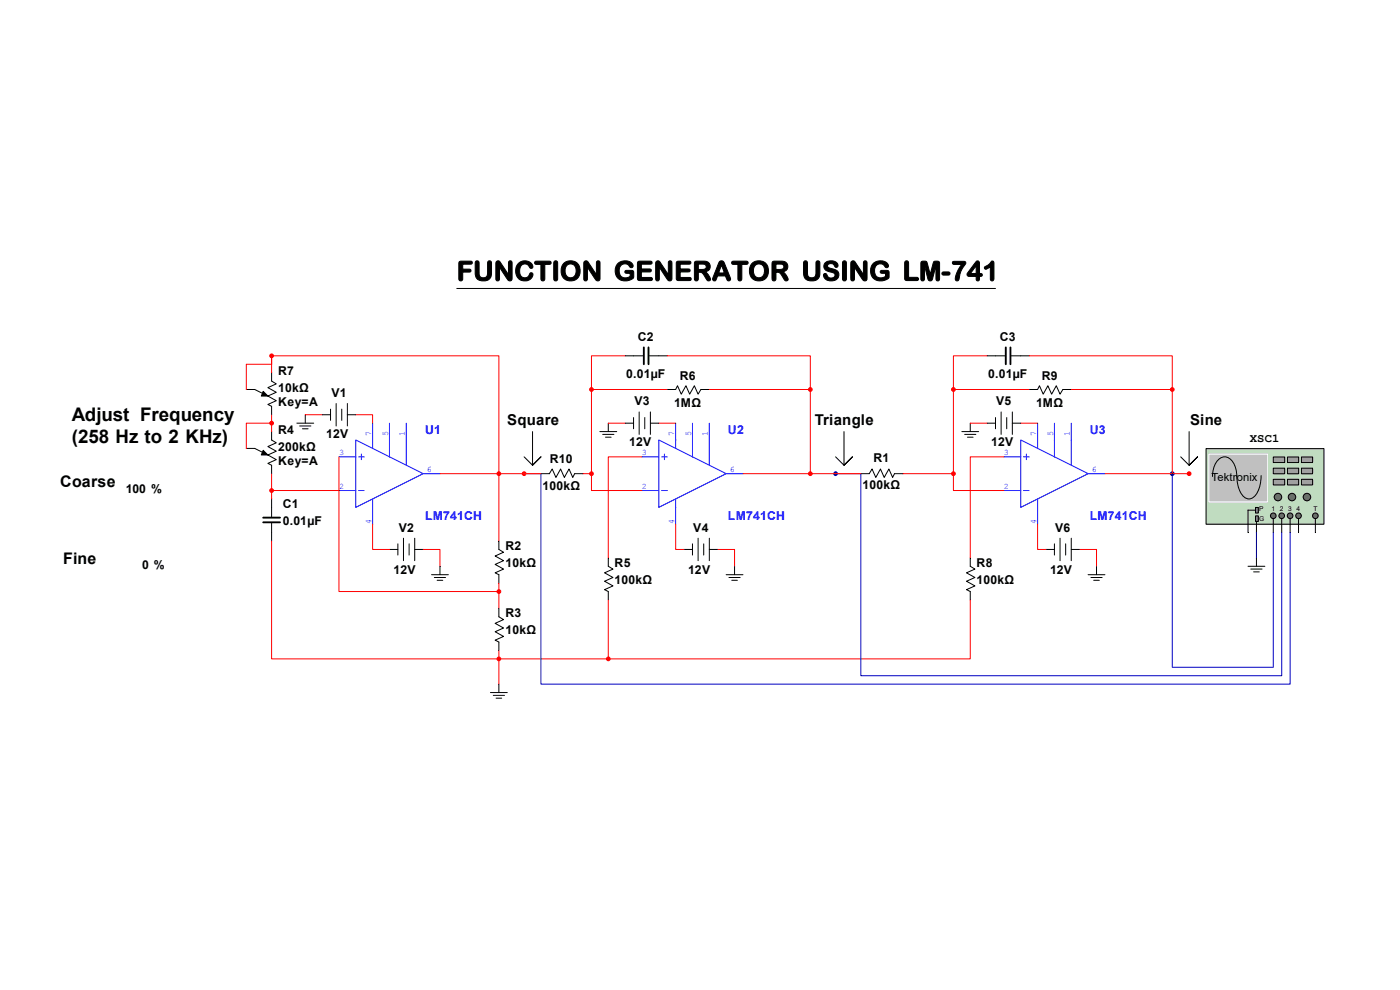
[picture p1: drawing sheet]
<svg xmlns="http://www.w3.org/2000/svg" width="297mm" height="210mm" viewBox="0 0 297 210" stroke-linecap="round" stroke-linejoin="round" font-family="sans-serif">
<path d="M75.5 93.3l14.3 7.2-14.3 7.1zM76.1 96.9h1.2M76.7 96.3v1.2M79 93.3v1.8M82.6 93.3v3.6M86.2 93.3v5.4M76.1 104.1h1.2M79 105.8v1.8" fill="none" stroke="#00f" stroke-width=".21"/>
<path d="M71.9 96.9h3.6" fill="none" stroke="#00f" stroke-width=".21"/>
<path d="M71.9 104.1h3.6" fill="none" stroke="#00f" stroke-width=".21"/>
<path d="M79 107.6v3.6" fill="none" stroke="#00f" stroke-width=".21"/>
<path d="M79 89.8v3.5" fill="none" stroke="#00f" stroke-width=".21"/>
<path d="M89.8 100.5h3.5" fill="none" stroke="#00f" stroke-width=".21"/>
<path d="M82.6 89.8v3.5" fill="none" stroke="#00f" stroke-width=".21"/>
<path d="M86.2 89.8v3.5M139.8 93.3l14.3 7.2-14.3 7.1zM140.4 96.9h1.2M141 96.3v1.2M143.3 93.3v1.8M146.9 93.3v3.6M150.5 93.3v5.4M140.4 104.1h1.2M143.3 105.8v1.8" fill="none" stroke="#00f" stroke-width=".21"/>
<path d="M55.8 109.8h3.6M55.8 110.8h3.6" fill="none" stroke="#000" stroke-width=".4"/>
<g fill="none" stroke="#000" stroke-width=".21">
<path d="M63 89.8h3.6M63.6 90.4h2.4M64.2 91h1.2M64.8 88v1.8M68.3 88h1.8M70.1 86.8v2.4M71.3 85.6v4.8M72.5 86.8v2.4M73.7 85.6v4.8M73.7 88h1.8M57.6 105.8v3.8M57.6 111v3.8"/>
<path d="M82.6 116.6h1.8M84.4 115.4v2.4M85.6 114.2v4.7M86.8 115.4v2.4M88 114.2v4.7M88 116.6h1.8M105.8 114.8v1.8l1 .6-1.8 .7 1.8 1-1.8 .8 1.8 1-1.8 .8 .8 .4v1.8M91.6 121.9h3.5M92.1 122.5h2.4M92.7 123.1h1.2M93.3 120.1v1.8M105.8 129.1v1.7l1 .6-1.8 .8 1.8 1-1.8 .8 1.8 1-1.8 .8 .8 .4v1.8"/>
<path d="M104.1 146.9h3.5M104.6 147.5h2.4M105.2 148.1h1.2M105.8 145.1v1.8"/>
</g>
<circle cx="105.8" cy="125.5" r=".4" fill="#f00" stroke="#f00" stroke-width=".21"/>
<path d="M64.8 88h3.5M71.9 96.9v28.6h33.9M75.5 88h3.5v1.8M79 111.2v5.4h3.6M89.8 116.6h3.5v3.5M105.8 123.7v5.4" fill="none" stroke="#f00" stroke-width=".21"/>
<path d="M136.2 96.9h3.6" fill="none" stroke="#00f" stroke-width=".21"/>
<path d="M136.2 104.1h3.6" fill="none" stroke="#00f" stroke-width=".21"/>
<path d="M143.3 107.6v3.6" fill="none" stroke="#00f" stroke-width=".21"/>
<path d="M143.3 89.8v3.5" fill="none" stroke="#00f" stroke-width=".21"/>
<path d="M154.1 100.5h3.5" fill="none" stroke="#00f" stroke-width=".21"/>
<path d="M146.9 89.8v3.5" fill="none" stroke="#00f" stroke-width=".21"/>
<path d="M150.5 89.8v3.5M216.6 93.3l14.2 7.2-14.2 7.1zM217.1 96.9h1.2M217.7 96.3v1.2M220.1 93.3v1.8M223.7 93.3v3.6M227.3 93.3v5.4M217.1 104.1h1.2M220.1 105.8v1.8" fill="none" stroke="#00f" stroke-width=".21"/>
<g fill="#f00" stroke="#f00" stroke-width=".21">
<circle cx="105.8" cy="100.5" r=".4"/>
<circle cx="105.8" cy="139.8" r=".4"/>
<circle cx="125.5" cy="82.6" r=".4"/>
<circle cx="171.9" cy="82.6" r=".4"/>
</g>
<path d="M132.6 75.5h-7.1v7.1h16.1M141.6 75.5h30.3v7.1h-21.4M129.1 89.8h3.5M136.2 96.9h-7.1v21.4M139.8 89.8h3.5M105.8 100.5v14.3M143.3 111.2v5.4h1.8M152.3 116.6h3.5v3.5M105.8 138v1.8" fill="none" stroke="#f00" stroke-width=".21"/>
<g fill="none" stroke="#000" stroke-width=".21">
<path d="M132.6 75.5h3.8M137.8 75.5h3.8M127.3 91.6h3.5M127.9 92.2h2.3M128.5 92.7h1.1M129.1 89.8v1.8M132.6 89.8h1.8M134.4 88.6v2.4M135.6 87.4v4.8M136.8 88.6v2.4M138 87.4v4.8M138 89.8h1.8"/>
<path d="M141.6 82.6h1.7l.4-.8 .8 1.8 1-1.8 .8 1.8 1-1.8 .8 1.8 .6-1h1.8M129.1 118.3v1.8l.9 .6-1.7 .8 1.7 1-1.7 .8 1.7 1-1.7 .8 .8 .4v1.8M145.1 116.6h1.8M146.9 115.4v2.4M148.1 114.2v4.7M149.3 115.4v2.4M150.5 114.2v4.7M150.5 116.6h1.8M154.1 121.9h3.5M154.6 122.5h2.4M155.2 123.1h1.2M155.8 120.1v1.8"/>
</g>
<path d="M136.6 73.7v3.6M137.6 73.7v3.6" fill="none" stroke="#000" stroke-width=".4"/>
<path d="M213 96.9h3.6" fill="none" stroke="#00f" stroke-width=".21"/>
<path d="M213 104.1h3.6" fill="none" stroke="#00f" stroke-width=".21"/>
<path d="M220.1 107.6v3.6" fill="none" stroke="#00f" stroke-width=".21"/>
<path d="M220.1 89.8v3.5" fill="none" stroke="#00f" stroke-width=".21"/>
<path d="M230.8 100.5h3.6" fill="none" stroke="#00f" stroke-width=".21"/>
<path d="M223.7 89.8v3.5" fill="none" stroke="#00f" stroke-width=".21"/>
<path d="M227.3 89.8v3.5" fill="none" stroke="#00f" stroke-width=".21"/>
<g fill="none" stroke="#000" stroke-width=".21">
<path d="M209.4 75.5h3.8M214.6 75.5h3.7M204.1 91.6h3.5M204.6 92.2h2.4M205.2 92.7h1.2M205.8 89.8v1.8M209.4 89.8h1.8M211.2 88.6v2.4M212.4 87.4v4.8M213.6 88.6v2.4M214.8 87.4v4.8M214.8 89.8h1.8"/>
<path d="M218.3 82.6h1.8l.4-.8 .8 1.8 1-1.8 .8 1.8 1-1.8 .8 1.8 .6-1h1.8M205.8 118.3v1.8l1 .6-1.8 .8 1.8 1-1.8 .8 1.8 1-1.8 .8 .8 .4v1.8M221.9 116.6h1.8M223.7 115.4v2.4M224.9 114.2v4.7M226.1 115.4v2.4M227.3 114.2v4.7M227.3 116.6h1.8M230.8 121.9h3.6M231.4 122.5h2.4M232 123.1h1.2M232.6 120.1v1.8"/>
</g>
<path d="M213.4 73.7v3.6M214.4 73.7v3.6" fill="none" stroke="#000" stroke-width=".4"/>
<g fill="#f00" stroke="#f00" stroke-width=".21">
<circle cx="202.3" cy="82.6" r=".4"/>
<circle cx="248.7" cy="82.6" r=".4"/>
<circle cx="129.1" cy="139.8" r=".4"/>
<circle cx="171.9" cy="100.5" r=".4"/>
</g>
<path d="M209.4 75.5h-7.1v7.1h16M218.3 75.5h30.4v7.1h-21.4M171.9 82.6v17.9h-14.3M205.8 89.8h3.6M213 96.9h-7.2v21.4M216.6 89.8h3.5M220.1 111.2v5.4h1.8M229.1 116.6h3.5v3.5M105.8 139.8h23.3M129.1 127.3v12.5M205.8 127.3v12.5h-76.7" fill="none" stroke="#f00" stroke-width=".21"/>
<path d="M255.9 95.2h25v16h-25z" fill="#c0dcc0"/>
<path d="M255.9 95.2h25v16h-25zM266.6 110v1.2" fill="none" stroke="#000" stroke-width=".21"/>
<path d="M256.5 96.4h12.4v10.1h-12.4z" fill="#c0c0c0"/>
<path d="M256.5 96.4h12.4v10.1h-12.4z" fill="none" stroke="#fff" stroke-width=".21"/>
<path d="M257.2 101.1a4.3 4.3 0 0 1 2.1-4.1 2.29 2.29 0 0 1 2.6 1.8l.5 2.3M262.4 100.9a6.1 6.1 0 0 0 1.6 4.6 1.81 1.81 0 0 0 2.8-1.1 7.8 7.8 0 0 0 .7-3.5M264.8 108.2v3M271.9 109.4v1.8M275.5 109.4v1.8" fill="none" stroke="#000" stroke-width=".21"/>
<path d="M270.2 99.4h2.3v1.1h-2.3z" fill="#a0a0a4"/>
<path d="M270.1 99.3h2.4v1.2h-2.4z" fill="none" stroke="#000" stroke-width=".21"/>
<path d="M273.2 99.4h2.3v1.1h-2.3z" fill="#a0a0a4"/>
<path d="M273.1 99.3h2.4v1.2h-2.4z" fill="none" stroke="#000" stroke-width=".21"/>
<path d="M270.2 101.7h2.3v1.2h-2.3z" fill="#a0a0a4"/>
<path d="M270.1 101.7h2.4v1.2h-2.4z" fill="none" stroke="#000" stroke-width=".21"/>
<path d="M273.2 101.7h2.3v1.2h-2.3z" fill="#a0a0a4"/>
<path d="M273.1 101.7h2.4v1.2h-2.4z" fill="none" stroke="#000" stroke-width=".21"/>
<path d="M270.2 97h2.3v1.1h-2.3z" fill="#a0a0a4"/>
<path d="M270.1 96.9h2.4v1.2h-2.4z" fill="none" stroke="#000" stroke-width=".21"/>
<path d="M273.2 97h2.3v1.1h-2.3z" fill="#a0a0a4"/>
<path d="M273.1 96.9h2.4v1.2h-2.4z" fill="none" stroke="#000" stroke-width=".21"/>
<path d="M276.1 99.4h2.4v1.1h-2.4z" fill="#a0a0a4"/>
<path d="M276.1 99.3h2.4v1.2h-2.4z" fill="none" stroke="#000" stroke-width=".21"/>
<path d="M276.1 101.7h2.4v1.2h-2.4z" fill="#a0a0a4"/>
<path d="M276.1 101.7h2.4v1.2h-2.4z" fill="none" stroke="#000" stroke-width=".21"/>
<path d="M276.1 97h2.4v1.1h-2.4z" fill="#a0a0a4"/>
<path d="M276.1 96.9h2.4v1.2h-2.4zM264.8 108.2h1.8M270.1 109.4v1.8M273.7 109.4v1.8M279.1 109.4v1.8" fill="none" stroke="#000" stroke-width=".21"/>
<g fill="#696969" stroke="#000" stroke-width=".21">
<circle cx="271.1" cy="105.4" r=".79"/>
<circle cx="270.1" cy="109.4" r=".6"/>
<circle cx="271.9" cy="109.4" r=".6"/>
<circle cx="273.7" cy="109.4" r=".6"/>
<circle cx="275.5" cy="109.4" r=".6"/>
<circle cx="279.1" cy="109.4" r=".6"/>
<circle cx="274.1" cy="105.4" r=".79"/>
<circle cx="277.3" cy="105.4" r=".79"/>
</g>
<path d="M266.4 107.7h.6v1.1h-.6z" fill="#878787"/>
<path d="M266.4 107.7h.6v1.1h-.6z" fill="none" stroke="#000" stroke-width=".21"/>
<path d="M266.4 109.5h.6v1.1h-.6z" fill="#878787"/>
<g fill="none" stroke="#000" stroke-width=".21">
<path d="M57.6 79.1v1.7l1 .6-1.8 .8 1.8 1-1.8 .8 1.8 1-1.8 .8 .8 .4v1.8M96.9 61.2h114.3M52.3 95.1h1.7l2.8 1.4M52.3 82.6h1.7l2.8 1.4M57.6 91.6v1.7l1 .6-1.8 .8 1.8 1-1.8 .8 1.8 1-1.8 .8 .8 .4v1.8M113 91.6v7.1l1.8-1.8-1.8 1.8-1.8-1.8M179.1 91.6v7.1l1.7-1.8-1.7 1.8-1.8-1.8M252.3 91.6v7.1l1.8-1.8-1.8 1.8-1.8-1.8M114.8 100.5h1.8l.5-1 .8 1.8 1-1.8 .8 1.8 1-1.8 .8 1.8 .4-.8h1.8M182.6 100.5h1.8l.6-1 .8 1.8 1-1.8 .8 1.8 1-1.8 .8 1.8 .4-.8h1.8M264.8 111.2v1.8M266.4 109.4h.6v1.2h-.6z"/>
<path d="M266.6 111.2v1.8M266.6 118.3v1.8M270.1 111.2v1.8M271.9 111.2v1.8M273.7 111.2v1.8M275.5 111.2v1.8M279.1 111.2v1.8M264.8 120.1h3.5M265.4 120.7h2.3M266 121.3h1.1"/>
</g>
<path d="M111.2 100.5h3.6v44.6h158.9v-32.1M177.3 100.5h5.3v42.8h89.3v-30.3M248.7 100.5v41.1h21.4v-28.6M266.6 113v5.3" fill="none" stroke="#0000c0" stroke-width=".21"/>
<g fill="#f00" stroke="#f00" stroke-width=".21">
<circle cx="111.2" cy="100.5" r=".4"/>
<circle cx="125.5" cy="100.5" r=".4"/>
<circle cx="202.3" cy="100.5" r=".4"/>
<circle cx="57.6" cy="104.1" r=".4"/>
<circle cx="57.6" cy="89.8" r=".4"/>
<circle cx="57.6" cy="75.5" r=".4"/>
<circle cx="252.3" cy="100.5" r=".4"/>
</g>
<g fill="none" stroke="#f00" stroke-width=".21">
<path d="M57.6 75.5h48.2v25M57.6 75.5v1.8h-5.3v5.3M57.6 75.5v3.6M57.6 89.8h-5.3v5.3M57.6 88v3.6M125.5 82.6v17.9M202.3 82.6v17.9M248.7 82.6v17.9M57.6 114.8v25h48.2v5.3M57.6 100.5v5.3M57.6 104.1h14.3M93.3 100.5h21.5"/>
<path d="M123.7 100.5h1.8M125.5 100.5v3.6h10.7M171.9 100.5h10.7M191.6 100.5h10.7M202.3 100.5v3.6h10.7M234.4 100.5h17.9"/>
</g>
<g fill="#0000c0" stroke="#0000c0" stroke-width=".21">
<circle cx="177.3" cy="100.5" r=".4"/>
<circle cx="248.7" cy="100.5" r=".4"/>
</g>
<path d="M55.8 95.5l1 1h-1.4zM55.8 83l1 1h-1.4z" fill="#000" stroke="#000" stroke-width=".21"/>
<text font-size="5.8" x="96.9" y="59.5">FUNCTION GENERATOR USING LM-741</text>
<g font-size="4">
<text x="15.2" y="89.4">Adjust Frequency</text>
<text x="15.2" y="94">(258 Hz to 2 KHz)</text>
</g>
<g font-size="3.4">
<text x="12.8" y="103.3">Coarse</text>
<text x="13.4" y="119.6">Fine</text>
</g>
<g font-size="3.2">
<text x="107.6" y="90.3">Square</text>
<text x="172.8" y="90.3">Triangle</text>
<text x="252.5" y="90.3">Sine</text>
</g>
<g font-size="2.6">
<text x="135.3" y="72.3">C2</text>
<text x="212.1" y="72.3">C3</text>
<text x="59" y="79.6">R7</text>
<text x="59" y="83.2">10kΩ</text>
<text x="132.8" y="80.2">0.01µF</text>
<text x="144.2" y="80.6">R6</text>
<text x="209.6" y="80.2">0.01µF</text>
<text x="221" y="80.6">R9</text>
<text x="59" y="86.1">Key=A</text>
<text x="70.3" y="84.2">V1</text>
<text x="134.6" y="85.9">V3</text>
<text x="143" y="86.4">1MΩ</text>
<text x="211.3" y="85.9">V5</text>
<text x="219.8" y="86.4">1MΩ</text>
<text x="59" y="92.1">R4</text>
<text x="59" y="95.7">200kΩ</text>
<text x="69.2" y="92.9">12V</text>
<text x="133.5" y="94.7">12V</text>
<text x="210.3" y="94.7">12V</text>
<text x="265.1" y="93.7">XSC1</text>
<text x="59" y="98.6">Key=A</text>
<text x="116.7" y="98.3">R10</text>
<text x="185.3" y="98">R1</text>
<text x="26.7" y="104.6">100 %</text>
<text x="60" y="107.8">C1</text>
<text x="115.1" y="104">100kΩ</text>
<text x="183" y="103.8">100kΩ</text>
<text x="60" y="111.3">0.01µF</text>
<text x="84.6" y="112.9">V2</text>
<text x="147.1" y="112.9">V4</text>
<text x="223.9" y="112.9">V6</text>
<text x="107.2" y="116.7">R2</text>
<text x="30.2" y="120.7">0 %</text>
<text x="83.5" y="121.7">12V</text>
<text x="107.2" y="120.3">10kΩ</text>
<text x="130.4" y="120.3">R5</text>
<text x="130.4" y="123.9">100kΩ</text>
<text x="146" y="121.7">12V</text>
<text x="207.2" y="120.3">R8</text>
<text x="207.2" y="123.9">100kΩ</text>
<text x="222.8" y="121.7">12V</text>
<text x="107.2" y="131">R3</text>
<text x="107.2" y="134.6">10kΩ</text>
</g>
<g font-size="2.6" fill="#00f">
<text x="90.2" y="92.1">U1</text>
<text x="154.4" y="92.1">U2</text>
<text x="231.2" y="92.1">U3</text>
<text x="90.2" y="110.4">LM741CH</text>
<text x="154.4" y="110.4">LM741CH</text>
<text x="231.2" y="110.4">LM741CH</text>
</g>
<text font-size="2.4" x="257" y="102.1">Tektronix</text>
<g font-size="1.8" fill="#00f">
<text x="78.7" y="92.5" transform="rotate(-90 78.7 92.5)">7</text>
<text x="82.3" y="92.5" transform="rotate(-90 82.3 92.5)">5</text>
<text x="85.9" y="92.5" transform="rotate(-90 85.9 92.5)">1</text>
<text x="143" y="92.5" transform="rotate(-90 143 92.5)">7</text>
<text x="146.6" y="92.5" transform="rotate(-90 146.6 92.5)">5</text>
<text x="150.2" y="92.5" transform="rotate(-90 150.2 92.5)">1</text>
<text x="219.8" y="92.5" transform="rotate(-90 219.8 92.5)">7</text>
<text x="223.4" y="92.5" transform="rotate(-90 223.4 92.5)">5</text>
<text x="227" y="92.5" transform="rotate(-90 227 92.5)">1</text>
<text x="71.9" y="96.6">3</text>
<text x="90.6" y="100.2">6</text>
<text x="136.2" y="96.6">3</text>
<text x="154.9" y="100.2">6</text>
<text x="213" y="96.6">3</text>
<text x="231.6" y="100.2">6</text>
<text x="71.9" y="103.8">2</text>
<text x="136.2" y="103.8">2</text>
<text x="213" y="103.8">2</text>
<text x="78.7" y="111.2" transform="rotate(-90 78.7 111.2)">4</text>
<text x="143" y="111.2" transform="rotate(-90 143 111.2)">4</text>
<text x="219.8" y="111.2" transform="rotate(-90 219.8 111.2)">4</text>
</g>
<g font-size="1.4">
<text x="267.2" y="110.5">G</text>
<text x="267.2" y="108.5">P</text>
<text x="269.7" y="108.5">1</text>
<text x="271.5" y="108.5">2</text>
<text x="273.3" y="108.5">3</text>
<text x="275.1" y="108.5">4</text>
<text x="278.6" y="108.5">T</text>
</g>
</svg>
